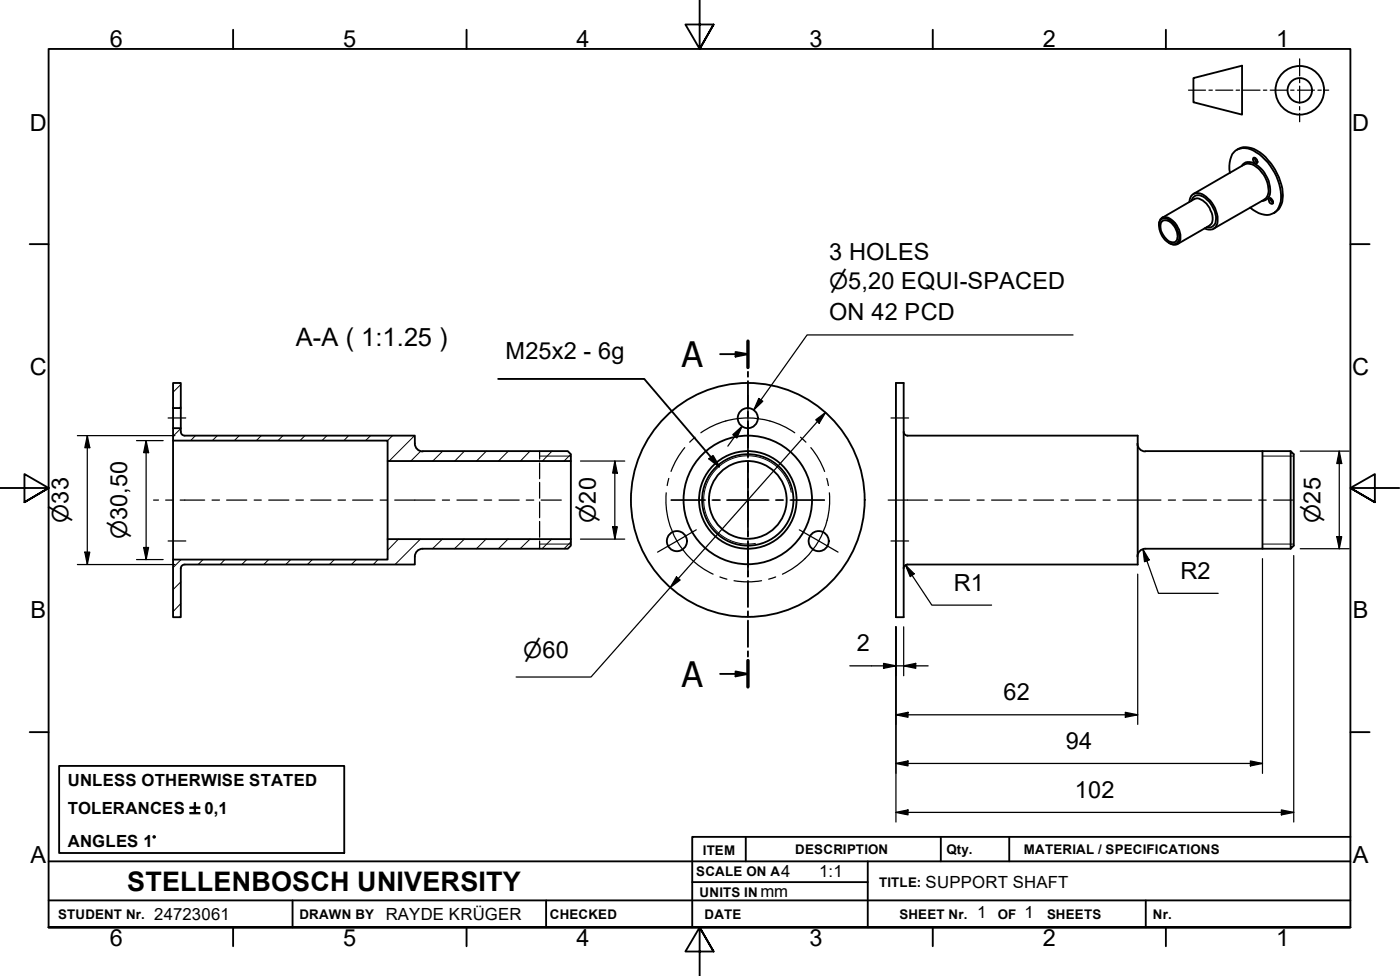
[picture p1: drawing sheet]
<svg xmlns="http://www.w3.org/2000/svg" width="287mm" height="200mm" viewBox="0 0 287 200" stroke-linecap="round" stroke-linejoin="round" font-family="sans-serif">
<!-- layer: Hatch -->
<g fill="none" stroke="#000" stroke-width=".21">
<path d="M37.1 78.8l-1.6 1.6M37.1 87.8l-1.6 1.6M37.1 83.3l-.3 .3M40.1 89.3l-1 1M44.6 89.3l-1 1M49.1 89.3l-1 1M53.6 89.3l-1 1M58 89.3l-1 1M62.5 89.3l-1 1M67.1 89.3l-1.1 1M71.5 89.3l-1 1M76 89.3l-1 1"/>
<path d="M80.5 89.3l-1 1M85 89.3l-5.2 5.2M86.4 92.4l-2.1 2.1M90.8 92.5l-2 2M95.2 92.5l-1.9 2M99.8 92.5l-2.1 2M104.3 92.5l-2.1 2M108.7 92.5l-2 2M113.2 92.5l-1.9 2M117.1 93.1l-1.4 1.4M37.1 119.3l-1.6 1.5M37.1 114.7l-1.6 1.6"/>
<path d="M41.7 114.7l-1.1 1M46.1 114.7l-1 1M50.6 114.7l-1 1M55.1 114.7l-1 1M59.6 114.7l-1 1M64.1 114.7l-1 1M68.6 114.7l-1 1M73.1 114.7l-1 1M77.5 114.7l-.9 1M81.7 110.5l-2.2 2.3M86.2 110.5l-5.2 5.2M90.7 110.5l-2 2"/>
<path d="M95.2 110.5l-2 2M99.7 110.5l-2 2M104.2 110.5l-2 2M108.7 110.5l-2 2M113.2 110.5l-2 2M117.1 111.1l-1.4 1.4M37.1 123.7l-1.6 1.6"/>
</g>
<!-- layer: Threads(ISO) -->
<path d="M110.7 93.5h6.4M259 93.5h6.4M110.7 111.5h6.4M162.3 100.9a9 9 0 0 0-10.5-7.4 9 9 0 0 0-7.3 10.5 9 9 0 0 0 10.5 7.4M259 111.5h6.4" fill="none" stroke="#000" stroke-width=".21"/>
<!-- layer: Visible Edges(ISO) -->
<g fill="none" stroke="#000" stroke-width=".38">
<path d="M252.3 35.4a4.9 4.9 0 0 1 1.1-4.5 3.7 3.7 0 0 1 4.3 .3 11.2 11.2 0 0 1 5 10.1 3.1 3.1 0 0 1-5.1 2.1l-1.2-.9M253.7 30.7a4 4 0 0 1 4.7 .5 12.1 12.1 0 0 1 4.7 8.9 3.8 3.8 0 0 1-1.9 3.6M255.2 33.7l-10.4 6.1M257.1 32.3a.68 .68 0 0 1 .7 .4 .68 .68 0 0 1-.2 .8l-.5-.4-.1-.5zM257.4 32.3l.1 .6 .4 .4M237.7 46.2a1.43 1.43 0 0 1 .8-1.6 1.43 1.43 0 0 1 1.8 .4 4.1 4.1 0 0 1 1.6 4.7 1.48 1.48 0 0 1-2.1 .1M238.1 45a1.77 1.77 0 0 1 2.4 .6 4.7 4.7 0 0 1 1.3 3.6 1.4 1.4 0 0 1-2.4 .3 4 4 0 0 1-1.5-4.2zM238.3 45.4a1.76 1.76 0 0 1 2.5 .9 2.93 2.93 0 0 1 .4 3.1 1.7 1.7 0 0 1-2.4-.9 2.8 2.8 0 0 1-.5-3.1zM244 41.4a1.76 1.76 0 0 1 1-1.7 1.76 1.76 0 0 1 2 .3 6 6 0 0 1 2.7 5.8 1.66 1.66 0 0 1-2.6 1M244.9 40.8l-6.5 3.8M248.1 46.2l-6.6 3.8M259.3 40.9l-10.4 6"/>
<path d="M260.3 40.6a.76 .76 0 0 1 .7 1.2 .76 .76 0 0 1-.7-1.2zM260.6 40.6v.4l.5 .6M183.8 78.5h1.6v48h-1.6zM35.5 83.6h1.6v-5.1h-1.6v9.3M35.5 90.3v24.4M37.1 88.5a.79 .79 0 0 0 .8 .8h47.2v1.6M37.1 88.5v-.7h-1.6v2.5h44v4.2h37.6v-1.4l-.6-.6h-29.8M37.1 83.6v4.2M79.5 94.5v16M85.1 90.9a1.62 1.62 0 0 0 1.6 1.6M117.1 94.5v16M185.4 88.5a.79 .79 0 0 0 .8 .8h47.2v26.4h-47.3a.79 .79 0 0 0-.7 .8"/>
<path d="M233.3 90.9a1.62 1.62 0 0 0 1.6 1.6M234.9 92.5h29.8M259 92.5v20M264.7 92.5l.7 .6v18.7l-.7 .7zM86.7 112.5h29.8l.6-.7v-1.3h-37.6v4.2h-44v11.8h1.6v-10M86.7 112.5a1.62 1.62 0 0 0-1.6 1.6v1.6h-47.2a.79 .79 0 0 0-.8 .8M234.9 112.5a1.62 1.62 0 0 0-1.6 1.6M234.9 112.5h29.8"/>
<circle cx="153.4" cy="85.7" r="2.06"/>
<circle cx="138.8" cy="110.9" r="2.06"/>
<circle cx="153.4" cy="102.5" r="24"/>
<circle cx="153.4" cy="102.5" r="13.2"/>
<circle cx="153.4" cy="102.5" r="10"/>
<circle cx="153.4" cy="102.5" r="9.4"/>
<circle cx="153.4" cy="102.5" r="8"/>
<circle cx="167.9" cy="110.9" r="2.06"/>
</g>
<!-- layer: Hidden Edges(ISO) -->
<path d="M110.7 92.5v1.6M110.7 94.9v3.2M110.7 98.9v3.2M110.7 102.9v3.2M110.7 106.9v3.2M110.7 110.9v1.6" fill="none" stroke="#000" stroke-width=".25"/>
<!-- layer: Visible Tangent Edges(ISO) -->
<path d="M254.7 34a1.89 1.89 0 0 1 2.9-.3 6.3 6.3 0 0 1 2.7 6.5 1.79 1.79 0 0 1-1.5 1M255.2 33.7a2.66 2.66 0 0 1 2.9 .8 5.9 5.9 0 0 1 1.9 5.5l-.7 .9M244.3 41.1a1.51 1.51 0 0 1 2.5-.8 5.5 5.5 0 0 1 2.5 5.4l-.2 .3a1.36 1.36 0 0 1-1.6 .5M244.9 40.8a1.79 1.79 0 0 1 2.2 .6 4.2 4.2 0 0 1 1.4 4.4l-.4 .4" fill="none" stroke="#000" stroke-width=".38"/>
<!-- layer: Section View Lines(ISO) -->
<g fill="none" stroke="#000" stroke-width=".38">
<path d="M147.7 72.6h5.7M150.9 72.1l2.5 .5-2.5 .5zM153.4 69.9v5.4M153.4 76.2v1M153.4 78.1v5.4M153.4 84.4v1M153.4 86.3v5.4M153.4 92.5v1.1M153.4 94.5v5.4M153.4 100.7v1.1M153.4 102.7v5.4M153.4 108.9v1.1"/>
<path d="M153.4 110.9v5.3M153.4 117.1v1.1M153.4 119.1v5.3M147.7 138.1h5.7M150.9 137.6l2.5 .5-2.5 .5zM153.4 125.3v1.1M153.4 127.2v5.4M153.4 133.5v1.1M153.4 135.4v5.4"/>
</g>
<path d="M153.4 69.9v5.4M153.4 135.4v5.4" fill="none" stroke="#000" stroke-width=".7"/>
<path d="M150.9 72.1l2.5 .5-2.5 .5zM150.9 137.6l2.5 .5-2.5 .5z" fill="#000"/>
<!-- layer: Border_0 -->
<g fill="none" stroke="#000" stroke-width=".38">
<path d="M47.8 6.1v3.9M95.7 6.1v3.9M143.5 0v10l-2.9-5h5.8l-2.9 5 2.9-5M191.3 6.1v3.9M239.1 6.1v3.9M6.1 50h3.9M277 50h3.9M0 100h10l-5-2.8v5.7l5-2.9-5 2.9M287 100h-10l5-2.8v5.7l-5-2.9 5 2.9M6.1 150.1h3.9M277 150.1h3.9M10 190.1v-180.1h267v180.1h-267h267"/>
<path d="M47.8 190.1v3.8M95.7 190.1v3.8M146.4 195l-2.9-4.9 2.9 4.9h-5.8l2.9-4.9v9.9M191.3 190.1v3.8M239.1 190.1v3.8"/>
</g>
<!-- layer: Sketch Geometry(ISO) -->
<g fill="none" stroke="#000" stroke-width=".38">
<path d="M244.8 16l10-2.5v10l-10-2.5zM12.1 157h58.5v17.8h-58.5zM10 176.5h267M153 171.5v5M178 176.5v13.6M193 171.5v5M207 171.5v5M277 171.5h-135v18.6M10 190.1h267M10 184.5h267M60 184.5v5.6M112 184.5v5.6"/>
<path d="M142 180.8h36M235 184.5v5.6"/>
<circle cx="266.6" cy="18.5" r="5"/>
<circle cx="266.6" cy="18.5" r="2.51"/>
</g>
<g fill="none" stroke="#000" stroke-width=".25">
<path d="M243.8 18.5h3.5M248 18.5h.7M249.4 18.5h3.5M253.6 18.5h.7M255 18.5h3.4M259.1 18.5h.7M260.5 18.5h3.5M264.7 18.5h.7M266.1 18.5h3.5M266.6 12.1v3.5M266.6 16.3v.7M266.6 17.7v3.4"/>
<path d="M270.3 18.5h.7M271.7 18.5h.8M266.6 21.8v.7M266.6 23.2v1.8"/>
</g>
<!-- layer: Center Mark(ISO) -->
<g fill="none" stroke="#000" stroke-width=".25">
<path d="M153.4 81.1v9.1M153.4 86.8v7.1M153.4 95.1v1.7M153.4 98.1v8.7M137.7 102.5h7M142.8 108.6l-7.9 4.6M146 102.5h1.8M149 102.5h8.7M153.4 108.1v1.8M153.4 111.1v7.1M159.1 102.5h1.6M162.1 102.5h7"/>
<path d="M164 108.6l7.9 4.6"/>
</g>
<!-- layer: Centerline(ISO) -->
<g fill="none" stroke="#000" stroke-width=".25">
<path d="M34.5 85.7h3.6M137.2 98.1l-.4 1.4M140.5 91.7a16.8 16.8 0 0 0-2.9 4.9M142.6 89.6l-1.1 1M143.8 88.7a16.8 16.8 0 0 1 19.2 0M164.2 89.6l1.1 1M166.3 91.7a16.8 16.8 0 0 1 2.8 4.9M169.6 98.1l.3 1.4M182.8 85.7h3.6M31.5 102.5h1M34 102.5h1.5M34.5 110.9h3.6"/>
<path d="M37 102.5h5M43.5 102.5h1.5M46.5 102.5h4.1M52.1 102.5h1.5M55.1 102.5h4.1M60.7 102.5h1.5M63.8 102.5h4.1M69.3 102.5h1.6M72.3 102.5h4.2M78 102.5h1.4M81 102.5h8.2M90.7 102.5h1.5"/>
<path d="M93.7 102.5h4.2M99.3 102.5h1.5M102.4 102.5h4.1M107.9 102.5h1.6M111 102.5h4.1M136.7 101a16.8 16.8 0 0 0 9.6 16.7M147.7 118.2l1.4 .5M150.6 119a16.8 16.8 0 0 0 5.6 0M159.1 118.2l-1.4 .5M170.1 101a16.8 16.8 0 0 1-9.6 16.7M182.2 102.5h8M182.8 110.9h3.6"/>
<path d="M191.8 102.5h1.5M194.8 102.5h4.1M200.4 102.5h1.5M203.4 102.5h4.1M209 102.5h1.5M212 102.5h4.1M217.6 102.5h1.5M220.6 102.5h4.1M226.3 102.5h1.4M229.2 102.5h8.9M239.6 102.5h1.5M242.6 102.5h4.9"/>
<path d="M248.9 102.5h1.5M251.9 102.5h4.8M258.2 102.5h1.5M261.2 102.5h3.9"/>
</g>
<!-- layer: Dimensions(ISO) -->
<g fill="none" stroke="#000" stroke-width=".25">
<path d="M220.1 68.6h-54.6l-10.9 15.4 1.5-2M15.9 89.3h20M17.9 89.3l.5 2.5h-1zM17.9 89.3v26.4M28 90.3h5.5M30 90.3l.5 2.5h-1zM30 90.3v24.4M119.1 94.5h9M126.1 94.5l.5 2.5h-.9zM126.1 94.5v16M150.3 89.1l1.9-1.7-1.1 2.3zM152.2 87.4l-2.9 4"/>
<path d="M155.6 81.7l.9 .5-1.9 1.8zM167.3 86l2.1-1.5-1.4 2.2zM169.4 84.5l-48.2 54.2h-15.3M266.7 92.5h10M274.7 92.5l.5 2.5h-1zM274.7 92.5v20M15.9 115.7h20M17.4 113.2h1l-.5 2.5zM28 114.7h5.5M29.5 112.2h1l-.5 2.5zM119.1 110.5h9M125.7 107.9h.9l-.5 2.6z"/>
<path d="M138.7 118.2l.8 .7-2 1.5zM185.7 115.8l1.8 1.8-.8 .6zM185.7 115.8l5.4 8.2h12.3M233.4 117.7v30.8M234.4 112.6l1.3 2.1-.9 .4zM234.4 112.6l3.2 9h12.3M259 114.5v44M265.4 113.9v54.6M266.7 112.5h10M274.2 110h1l-.5 2.5zM174.3 136.5h16.1M181.2 136l2.6 .5-2.6 .5z"/>
<path d="M183.8 128.5v40M185.4 136.5l2.4-.5v1zM185.4 128.5v10M183.8 146.5l2.4-.5v1zM183.8 156.5l2.4-.5v1zM183.8 146.5h49.6M183.8 156.5h75.2M230.8 146l2.6 .5-2.6 .5zM256.5 156l2.5 .5-2.5 .5zM183.8 166.5l2.4-.5v1zM183.8 166.5h81.6M262.8 166l2.6 .5-2.6 .5z"/>
</g>
<g fill="#000">
<path d="M17.9 89.3l.5 2.5h-1zM30 90.3l.5 2.5h-1zM126.1 94.5l.5 2.5h-.9zM150.3 89.1l1.9-1.7-1.1 2.3zM155.6 81.7l.9 .5-1.9 1.8zM167.3 86l2.1-1.5-1.4 2.2zM274.7 92.5l.5 2.5h-1zM17.4 113.2h1l-.5 2.5zM29.5 112.2h1l-.5 2.5zM125.7 107.9h.9l-.5 2.6zM138.7 118.2l.8 .7-2 1.5zM185.7 115.8l1.8 1.8-.8 .6z"/>
<path d="M234.4 112.6l1.3 2.1-.9 .4zM274.2 110h1l-.5 2.5zM181.2 136l2.6 .5-2.6 .5zM185.4 136.5l2.4-.5v1zM183.8 146.5l2.4-.5v1zM183.8 156.5l2.4-.5v1zM230.8 146l2.6 .5-2.6 .5zM256.5 156l2.5 .5-2.5 .5zM183.8 166.5l2.4-.5v1zM262.8 166l2.6 .5-2.6 .5z"/>
</g>
<!-- layer: Symbols(ISO) -->
<path d="M102.2 77.7h29.9l15.4 17.9M145.5 94l.7-.6 1.3 2.2z" fill="none" stroke="#000" stroke-width=".38"/>
<path d="M145.5 94l.7-.6 1.3 2.2z" fill="#000"/>
<g font-size="7.2">
<text x="139.8" y="75.2">A</text>
<text x="139.8" y="140.7">A</text>
</g>
<text font-size="5.5" x="26.1" y="182.6">STELLENBOSCH UNIVERSITY</text>
<text font-size="5.2" x="60.7" y="70.9">A-A ( 1:1.25 )</text>
<g font-size="4.8">
<text x="22.5" y="9.7">6</text>
<text x="70.4" y="9.7">5</text>
<text x="118.2" y="9.7">4</text>
<text x="166.1" y="9.7">3</text>
<text x="213.9" y="9.7">2</text>
<text x="261.7" y="9.7">1</text>
<text x="6.1" y="26.8">D</text>
<text x="277.4" y="26.8">D</text>
<text x="170.1" y="53.2">3 HOLES</text>
<text x="170.1" y="65.6">ON 42 PCD</text>
<text x="6.1" y="76.8">C</text>
<text x="103.7" y="73.7">M25x2 - 6g</text>
<text x="277.4" y="76.8">C</text>
<text x="242.1" y="118.6">R2</text>
<text x="195.6" y="121">R1</text>
<text x="6.2" y="126.7">B</text>
<text x="277.5" y="126.7">B</text>
<text x="175.8" y="133.5">2</text>
<text x="205.8" y="143.4">62</text>
<text x="218.6" y="153.4">94</text>
<text x="220.5" y="163.4">102</text>
<text x="6.2" y="176.8">A</text>
<text x="277.5" y="176.8">A</text>
<text x="22.5" y="193.9">6</text>
<text x="70.4" y="193.9">5</text>
<text x="118.2" y="193.9">4</text>
<text x="166.1" y="193.9">3</text>
<text x="213.9" y="193.9">2</text>
<text x="261.7" y="193.9">1</text>
</g>
<g font-size="4.6">
<text x="170.1" y="59.3">⌀5,20 EQUI-SPACED</text>
<text x="14" y="107.2" transform="rotate(-90 14 107.2)">⌀33</text>
<text x="122.2" y="107.2" transform="rotate(-90 122.2 107.2)">⌀20</text>
<text x="270.8" y="107.2" transform="rotate(-90 270.8 107.2)">⌀25</text>
<text x="26.1" y="110.6" transform="rotate(-90 26.1 110.6)">⌀30,50</text>
<text x="107.3" y="134.9">⌀60</text>
</g>
<g font-size="3.4">
<text x="13.9" y="161.1">UNLESS OTHERWISE STATED</text>
<text x="13.9" y="166.9">TOLERANCES ±0,1</text>
<text x="13.9" y="173.7">ANGLES 1°</text>
<text x="160.2" y="179.8">4</text>
<text x="168" y="179.8">1:1</text>
<text x="156" y="183.8">mm</text>
<text x="189.9" y="182.1">SUPPORT SHAFT</text>
<text x="31.6" y="188.5">24723061</text>
<text x="79.1" y="188.5">RAYDE KRÜGER</text>
<text x="200.4" y="188.2">1</text>
<text x="210.1" y="188.2">1</text>
</g>
<g font-size="2.7">
<text x="142.8" y="179.6">SCALE ON A</text>
<text x="144.1" y="175.1">ITEM</text>
<text x="163.1" y="175.1">DESCRIPTION</text>
<text x="194.1" y="175">Qty.</text>
<text x="210" y="175">MATERIAL / SPECIFICATIONS</text>
<text x="143.5" y="183.8">UNITS IN</text>
<text x="180.3" y="181.9">TITLE:</text>
<text x="11.9" y="188.4">STUDENT Nr.</text>
<text x="61.4" y="188.3">DRAWN BY</text>
<text x="112.8" y="188.3">CHECKED</text>
<text x="144.5" y="188.3">DATE</text>
<text x="184.5" y="188.3">SHEET Nr.</text>
<text x="204.7" y="188.3">OF</text>
<text x="214.8" y="188.3">SHEETS</text>
<text x="236.5" y="188.3">Nr.</text>
</g>
</svg>
